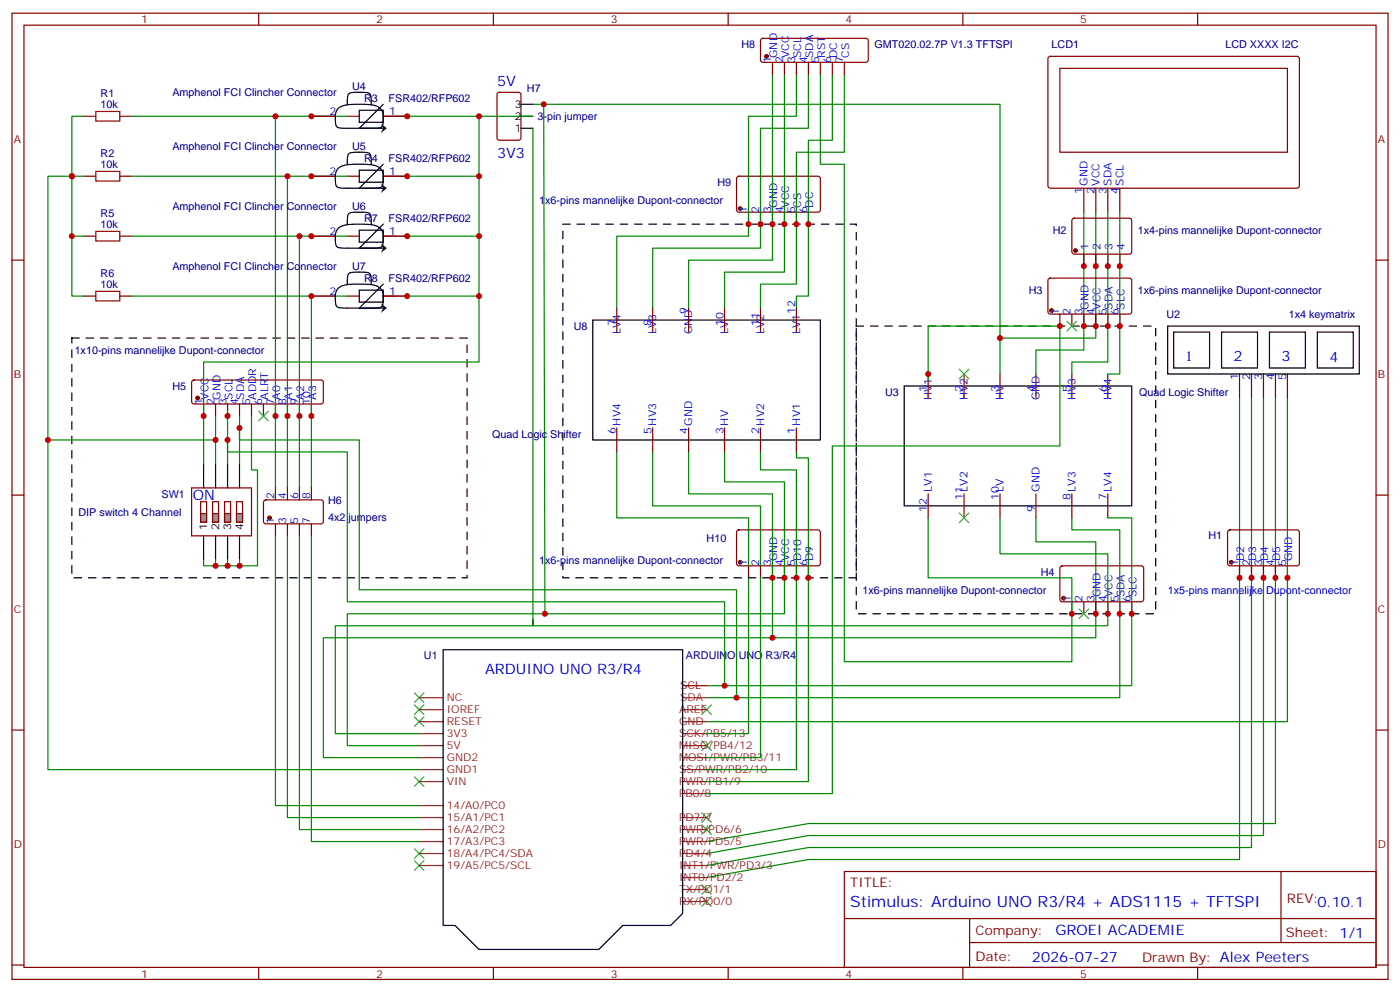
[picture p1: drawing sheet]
<svg xmlns="http://www.w3.org/2000/svg" width="412mm" height="292mm" viewBox="0 0 412 292" stroke-linecap="round" stroke-linejoin="round" font-family="sans-serif">
<g fill="none" stroke="#870000" stroke-width=".35">
<path d="M3.5 3.9h405.4v284.3h-405.4zM7.1 7.4h398.2v277.3h-398.2zM76.2 3.9v3.5M145.3 3.9v3.5M214.5 3.9v3.5M283.6 3.9v3.5M308.9 16.8l.5-.2h72.9l.5 .7-.1 37.7-.6 .4-73-.1-.4-.6v-37.4zM352.8 3.9v3.5M24.7 34.2h3.5M35.3 34.2h3.5M91.7 34.2h7.1M102.3 34.2h3.5"/>
<path d="M112.9 34.2h7M312.2 20.1h67v24.7h-67zM24.7 51.9h3.5M35.3 51.9h3.5M91.7 51.9h7.1M102.3 51.9h3.5M112.9 51.9h7M319.3 55.4v7M322.8 55.4v7M326.3 55.4v7M329.8 55.4v7M3.5 76.6h3.6"/>
<path d="M24.7 69.5h3.5M35.3 69.5h3.5M91.7 69.5h7.1M102.3 69.5h3.5M112.9 69.5h7M316 64.4l.4-.2 16.5 .1 .5 .6-.1 9.5-.6 .4-16.5-.1-.5-.6v-9.2zM319.3 74.8v3.5M322.8 74.8v3.5M326.3 74.8v3.5M329.8 74.8v3.5M405.3 76.6h3.6M24.7 87.1h3.5"/>
<path d="M35.3 87.1h3.5M91.7 87.1h7.1M102.3 87.1h3.5M112.9 87.1h7M308.9 82.1l.5-.3 23.5 .1 .5 .6-.1 9.5-.6 .4h-23.6l-.4-.7v-9.2zM312.2 92.4v3.6M315.7 92.4v3.6M319.3 92.4v3.6M322.8 92.4v3.6M326.3 92.4v3.6M329.8 92.4v3.6M56.7 112l.4-.2h37.4l.5 .2 .2 .5v5.7l-.2 .5-.5 .2h-37.4l-.4-.2-.3-.5v-5.7z"/>
<path d="M60 118.9v3.5M63.5 118.9v3.5M67 118.9v3.5M70.6 118.9v3.5M74.1 118.9v3.5M77.6 118.9v3.5M81.1 118.9v3.5M84.7 118.9v3.5M88.2 118.9v3.5M91.7 118.9v3.5M273.4 110.1v7M284 110.1v7"/>
<path d="M294.6 110.1v7M305.2 110.1v7M315.7 110.1v7M326.3 110.1v7M365.1 110.1v7M368.7 110.1v7M372.2 110.1v7M375.7 110.1v7M379.2 110.1v7M3.5 145.7h3.6M56.4 143.6h17.7v14.1h-17.7zM62.6 147.6h1.8v6h-1.8z"/>
<path d="M273.4 145.3v7.1M284 145.3v7.1M294.6 145.3v7.1M305.2 145.3v7.1M315.7 145.3v7.1M326.3 145.3v7.1M361.8 156.1l.5-.2 20 .1 .5 .6-.1 9.5-.6 .4-20.1-.1-.4-.6v-9.2zM405.3 145.7h3.6M312.4 166.7l.5-.2 23.6 .1 .4 .6-.1 9.5-.6 .4-23.6-.1-.4-.6v-9.2zM315.7 177.1v3.5M319.3 177.1v3.5M322.8 177.1v3.5"/>
<path d="M326.3 177.1v3.5M329.8 177.1v3.5M333.4 177.1v3.5M365.1 166.5v3.5M368.7 166.5v3.5M372.2 166.5v3.5M375.7 166.5v3.5M379.2 166.5v3.5M3.5 214.8h3.6M405.3 214.8h3.6M248.7 256.5h156.6v28.2h-156.6zM377.3 256.5v20.9"/>
<path d="M248.7 270.3h156.5M285.6 277.4h119.6M285.6 270.3v14.1M3.5 284h3.6M76.2 284.7v3.5M145.3 284.7v3.5M214.5 284.7v3.5M283.6 284.7v3.5M352.8 284.7v3.5M405.3 284h3.6"/>
</g>
<path d="M28.2 32.8h7.1v2.8h-7.1zM28.2 50.4h7.1v2.9h-7.1zM28.2 68.1h7.1v2.8h-7.1zM28.2 85.7h7.1v2.8h-7.1z" fill="none" stroke="#a10000" stroke-width=".35"/>
<g fill="none" stroke="#000" stroke-width=".35">
<path d="M99.6 31.9a8.8 8.8 0 0 1 6.2-1.2l3.1 .1a3.6 3.6 0 0 1 4 4.6 1.85 1.85 0 0 1-.5 1.9 1.85 1.85 0 0 1-1.9 .4h-8.2a4.9 4.9 0 0 1-3.1-.4 6.1 6.1 0 0 1 .4-5.4zM102.3 30.7a4.9 4.9 0 0 1 .4-3.1 11 11 0 0 1 6.2 0 4.9 4.9 0 0 1 .5 3.1M105.8 32.5h7.1v3.5h-7.1zM112.9 30.7l-7.1 7h7.1M99.6 49.5a8.8 8.8 0 0 1 6.2-1.2l3.1 .1a3.6 3.6 0 0 1 4 4.6 1.85 1.85 0 0 1-.5 1.9 1.85 1.85 0 0 1-1.9 .5h-8.2a4.9 4.9 0 0 1-3.1-.5 6.1 6.1 0 0 1 .4-5.4zM102.3 48.3a4.9 4.9 0 0 1 .4-3.1 11 11 0 0 1 6.2 0 4.9 4.9 0 0 1 .5 3.1M105.8 50.1h7.1v3.5h-7.1zM112.9 48.3l-7.1 7.1h7.1M99.6 67.2a8.8 8.8 0 0 1 6.2-1.2l3.1 .1a3.6 3.6 0 0 1 4 4.6 1.85 1.85 0 0 1-.5 1.9 1.85 1.85 0 0 1-1.9 .4h-8.2a4.9 4.9 0 0 1-3.1-.4 6.1 6.1 0 0 1 .4-5.4zM102.3 66a4.9 4.9 0 0 1 .4-3.1 11 11 0 0 1 6.2 0 4.9 4.9 0 0 1 .5 3.1M105.8 67.7h7.1v3.6h-7.1zM112.9 66l-7.1 7h7.1"/>
<path d="M99.6 84.8a8.8 8.8 0 0 1 6.2-1.2l3.1 .1a3.6 3.6 0 0 1 4 4.6 1.85 1.85 0 0 1-.5 1.9 1.85 1.85 0 0 1-1.9 .5h-8.2a4.9 4.9 0 0 1-3.1-.5 6.1 6.1 0 0 1 .4-5.4zM102.3 83.6a4.9 4.9 0 0 1 .4-3.1 11 11 0 0 1 6.2 0 4.9 4.9 0 0 1 .5 3.1M105.8 85.4h7.1v3.5h-7.1zM112.9 83.6l-7.1 7.1h7.1M344 96h56.4v14.1h-56.4zM345.7 97.7h10.6v10.6h-10.6zM359.8 97.7h10.6v10.6h-10.6zM373.9 97.7h10.6v10.6h-10.6zM388.1 97.7h10.5v10.6h-10.5zM266.3 113.6h67.1v35.3h-67.1zM60 136.5v7.1M63.5 136.5v7.1"/>
<path d="M67 136.5v7.1M70.6 136.5v7.1M60 157.7v7M63.5 157.7v7M67 157.7v7M70.6 157.7v7M130.5 191.2h70.6v77.6l-3.5 3.5h-14.2l-7 7.1h-35.3l-7-7.1h-3.6z"/>
</g>
<path d="M112.2 36.3l1.7 1.4-1.7 1.5 .7-1.5zM112.2 54l1.7 1.4-1.7 1.4 .7-1.4zM112.2 71.6l1.7 1.4-1.7 1.4 .7-1.4zM112.2 89.3l1.7 1.4-1.7 1.4 .7-1.4z" fill="#000"/>
<g fill="none" stroke="#008700" stroke-width=".35">
<path d="M24.7 34.2h-3.5v52.9h3.5M38.8 34.2h63.5M81.1 34.2v109.4M116.4 34.2h24.7v17.7h-24.7M157 30.7h137.6v79.4M24.7 51.9h-10.6v174.6h109.4M38.8 51.9h63.5M84.7 51.9v91.7M141.1 51.9v17.6M21.2 69.5h3.5M38.8 69.5h63.5M88.2 69.5v74.1"/>
<path d="M116.4 69.5h24.7v17.6h-24.7M319.3 62.4v40.6h-14.1v7.1M322.8 62.4v37.1h-28.2M38.8 87.1h63.5M91.7 87.1v56.5M141.1 87.1v19.4h-81.1v30M365.1 117.1v135.8h-127l-30 5.3M368.7 117.1v132.3h-130.6l-30 5.3M372.2 117.1v128.8h-134.1l-30 5.3M375.7 117.1v125.3h-137.6l-30 5.2M379.2 117.1v95.3h-171.1M63.5 122.4v7.1h-49.4"/>
<path d="M63.5 129.5v7M67 120.6v15.9M70.6 122.4v14.1M74.1 122.4v15.9h1.7v28.2h-15.8v-1.8M305.2 152.4v7.1h17.6v28.2h-227.6v35.3h28.3M315.7 152.4v3.5h14.1v49.4h-121.7M326.3 152.4h7.1v49.4h-125.3"/>
</g>
<path d="M21.2 99.5h116.4v70.5h-116.4zM252.2 96h88.2v84.6h-88.2z" fill="none" stroke="#000" stroke-width=".35" stroke-dasharray="2.1 2.1"/>
<g fill="#870000" stroke="#870000" stroke-width=".35">
<circle cx="362.7" cy="165.5" r=".53"/>
<circle cx="316.8" cy="73.7" r=".53"/>
<circle cx="309.7" cy="91.4" r=".53"/>
<circle cx="313.3" cy="176" r=".53"/>
<circle cx="58.2" cy="117.1" r=".53"/>
</g>
<g fill="none" stroke="#3c3" stroke-width=".35">
<path d="M314.3 94.5l2.8 2.9M317.1 94.5l-2.8 2.9M282.6 108.7l2.8 2.8M285.4 108.7l-2.8 2.8M76.2 121l2.8 2.8M79 121l-2.8 2.8M282.6 151l2.8 2.8M285.4 151l-2.8 2.8M317.9 179.2l2.8 2.8M320.7 179.2l-2.8 2.8M122.1 203.9l2.8 2.8M122.1 207.4l2.8 2.9"/>
<path d="M122.1 211l2.8 2.8M124.9 203.9l-2.8 2.8M124.9 207.4l-2.8 2.9M124.9 211l-2.8 2.8M206.7 207.4l2.8 2.9M206.7 218l2.8 2.8M209.5 207.4l-2.8 2.9M209.5 218l-2.8 2.8M122.1 228.6l2.8 2.8M124.9 228.6l-2.8 2.8M206.7 239.2l2.8 2.8M209.5 239.2l-2.8 2.8"/>
<path d="M122.1 249.8l2.8 2.8M122.1 253.3l2.8 2.8M124.9 249.8l-2.8 2.8M124.9 253.3l-2.8 2.8M206.7 242.7l2.8 2.8M209.5 242.7l-2.8 2.8M206.7 260.3l2.8 2.9M206.7 263.9l2.8 2.8M209.5 260.3l-2.8 2.9M209.5 263.9l-2.8 2.8"/>
</g>
<g fill="none" stroke="#8c2424" stroke-width=".35">
<path d="M123.5 219.4h7M123.5 215.9h7M123.5 212.4h7M123.5 208.8h7M123.5 205.3h7M201.1 219.4h7M201.1 215.9h7M201.1 212.4h7M201.1 208.8h7M123.5 230h7M123.5 226.5h7M123.5 223h7"/>
<path d="M123.5 237.1h7M201.1 233.5h7M201.1 230h7M201.1 226.5h7M201.1 223h7M123.5 254.7h7M123.5 251.2h7M123.5 247.6h7M123.5 244.1h7M123.5 240.6h7M201.1 258.2h7M201.1 254.7h7"/>
<path d="M201.1 251.2h7M201.1 247.6h7M201.1 244.1h7M201.1 240.6h7M201.1 265.3h7M201.1 261.8h7"/>
</g>
<path d="M201.1 205.3h7" fill="none" stroke="#933" stroke-width=".35"/>
<path d="M201.1 201.8h7" fill="none" stroke="#900" stroke-width=".35"/>
<path d="M62.6 151.2h1.8v2.4h-1.8z" fill="#999" stroke="#870000" stroke-width=".35"/>
<path d="M66.1 147.6h1.8v6h-1.8z" fill="none" stroke="#870000" stroke-width=".35"/>
<path d="M66.1 151.2h1.8v2.4h-1.8z" fill="#999" stroke="#870000" stroke-width=".35"/>
<path d="M69.7 147.6h1.7v6h-1.7z" fill="none" stroke="#870000" stroke-width=".35"/>
<path d="M69.7 151.2h1.7v2.4h-1.7z" fill="#999" stroke="#870000" stroke-width=".35"/>
<path d="M59.1 147.6h1.8v6h-1.8z" fill="none" stroke="#870000" stroke-width=".35"/>
<path d="M59.1 151.2h1.8v2.4h-1.8z" fill="#999" stroke="#870000" stroke-width=".35"/>
<g fill="none" stroke="#008700" stroke-width=".35">
<path d="M141.1 34.2h15.9M157 37.7v146.4v-1.7M160.2 30.7l.3 149.9h-58.2v38.8h21.2M227.5 21.9v54.7h-24.7v14.1M231.1 21.9v58.2h-17.7v10.6M234.6 21.9v12.3h-14.1v35.3h-38.8v21.2M238.1 21.9v15.8h-14.1v35.3h-31.7v17.7M241.7 21.9v26.4h7v146.4h67v-24.7h-42.3v-17.6M245.2 21.9v19.4h-7.1v45.8h-3.5v3.6M248.7 21.9v22.9h-14.1v38.8h-10.6v7.1M326.3 62.4v44.1h-10.6v3.6M329.8 62.4v47.7h-3.5"/>
<path d="M273.4 111.8v-15.8h38.8v35.2h-67v102.3h-37.1M67 129.5v3.5h35.3v44.1h111.1v24.7M70.6 125.9v3.6h35.2v44.1h111.2v31.7M181.7 133v19.4h38.8v14.1M192.3 133v15.9h31.7v17.6M202.8 133v12.3h24.7v42.4M213.4 133v8.8h17.7v38.8h-70.6M224 133v5.3h10.6v88.2h-26.5M234.6 133v1.8h3.5v95.2h-30M81.1 157.7v79.4h42.4M84.7 157.7v82.9h38.8M88.2 157.7v86.4h35.3"/>
<path d="M91.7 157.7v89.9h31.8M294.6 152.4v10.6h31.7v21.1h-227.5v31.8h24.7M63.5 164.7v1.8M67 164.7v1.8M70.6 164.7v1.8M220.5 170v45.9h-12.4M224 170v53h-15.9"/>
</g>
<g fill="none" stroke="#870000" stroke-width=".35">
<path d="M224.2 11.5l.5-.2h30.4l.5 .2 .2 .5v5.6l-.3 .5-.4 .2h-30.4l-.5-.2-.2-.5v-5.6zM227.5 18.3v3.6M231.1 18.3v3.6M234.6 18.3v3.6M238.1 18.3v3.6M241.7 18.3v3.6M245.2 18.3v3.6M248.7 18.3v3.6M146.6 27.4l.5-.2h5.7l.6 .4 .1 13-.5 .6-5.9 .1-.6-.5-.1-12.9zM217.2 52.1l.5-.2h23.5l.5 .7-.1 9.4-.7 .4h-23.5l-.4-.7v-9.1zM220.5 62.4v3.6M224 62.4v3.6"/>
<path d="M227.5 62.4v3.6M231.1 62.4v3.6M234.6 62.4v3.6M238.1 62.4v3.6M181.7 90.7v7M192.3 90.7v7M202.8 90.7v7M213.4 90.7v7M224 90.7v7M234.6 90.7v7M181.7 125.9v7.1M192.3 125.9v7.1"/>
<path d="M202.8 125.9v7.1M213.4 125.9v7.1M224 125.9v7.1M234.6 125.9v7.1M77.8 147.3l.5-.2 16.5 .1 .4 .6v5.9l-.7 .5-16.5-.1-.4-.6v-5.7zM81.1 143.6v3.5M81.1 154.2v3.5M84.7 143.6v3.5M84.7 154.2v3.5M88.2 143.6v3.5M88.2 154.2v3.5M91.7 143.6v3.5"/>
<path d="M91.7 154.2v3.5M217.2 156.1l.5-.2 23.5 .1 .5 .6-.1 9.5-.7 .4-23.5-.1-.4-.6v-9.2zM220.5 166.5v3.5M224 166.5v3.5M227.5 166.5v3.5M231.1 166.5v3.5M234.6 166.5v3.5M238.1 166.5v3.5"/>
</g>
<g fill="#870000" stroke="#870000" stroke-width=".35">
<circle cx="79.4" cy="152.4" r=".53"/>
<circle cx="218" cy="61.4" r=".53"/>
<circle cx="218" cy="165.5" r=".53"/>
<circle cx="225.8" cy="16.6" r=".53"/>
</g>
<path d="M153.5 30.7h3.5M153.5 37.7h3.5M153.5 34.2h3.5M174.6 94.2h67.1v35.3h-67.1z" fill="none" stroke="#000" stroke-width=".35"/>
<path d="M165.8 66h86.4v104h-86.4z" fill="none" stroke="#000" stroke-width=".35" stroke-dasharray="2.1 2.1"/>
<g fill="#c00">
<circle cx="379.2" cy="170" r=".88"/>
<circle cx="375.7" cy="170" r=".88"/>
<circle cx="372.2" cy="170" r=".88"/>
<circle cx="368.7" cy="170" r=".88"/>
<circle cx="365.1" cy="170" r=".88"/>
<circle cx="21.2" cy="51.9" r=".88"/>
<circle cx="21.2" cy="69.5" r=".88"/>
<circle cx="88.2" cy="69.5" r=".88"/>
<circle cx="84.7" cy="51.9" r=".88"/>
<circle cx="81.1" cy="34.2" r=".88"/>
<circle cx="14.1" cy="129.5" r=".88"/>
<circle cx="63.5" cy="129.5" r=".88"/>
<circle cx="91.7" cy="87.1" r=".88"/>
<circle cx="319.3" cy="96" r=".88"/>
<circle cx="294.6" cy="99.5" r=".88"/>
<circle cx="70.6" cy="125.9" r=".88"/>
<circle cx="217" cy="205.3" r=".88"/>
<circle cx="67" cy="129.5" r=".88"/>
<circle cx="213.4" cy="201.8" r=".88"/>
<circle cx="63.5" cy="166.5" r=".88"/>
<circle cx="70.6" cy="166.5" r=".88"/>
<circle cx="67" cy="166.5" r=".88"/>
<circle cx="91.7" cy="122.4" r=".88"/>
<circle cx="88.2" cy="122.4" r=".88"/>
<circle cx="84.7" cy="122.4" r=".88"/>
<circle cx="81.1" cy="122.4" r=".88"/>
<circle cx="67" cy="122.4" r=".88"/>
<circle cx="60" cy="122.4" r=".88"/>
<circle cx="119.9" cy="87.1" r=".88"/>
<circle cx="119.9" cy="69.5" r=".88"/>
<circle cx="91.7" cy="69.5" r=".88"/>
<circle cx="119.9" cy="51.9" r=".88"/>
<circle cx="91.7" cy="51.9" r=".88"/>
<circle cx="119.9" cy="34.2" r=".88"/>
<circle cx="91.7" cy="34.2" r=".88"/>
<circle cx="141.1" cy="87.1" r=".88"/>
<circle cx="141.1" cy="51.9" r=".88"/>
<circle cx="141.1" cy="69.5" r=".88"/>
<circle cx="141.1" cy="34.2" r=".88"/>
<circle cx="160.2" cy="30.7" r=".88"/>
<circle cx="333.4" cy="180.6" r=".88"/>
<circle cx="329.8" cy="180.6" r=".88"/>
<circle cx="326.3" cy="180.6" r=".88"/>
<circle cx="322.8" cy="180.6" r=".88"/>
<circle cx="234.6" cy="170" r=".88"/>
<circle cx="238.1" cy="170" r=".88"/>
<circle cx="160.5" cy="180.6" r=".88"/>
<circle cx="231.1" cy="170" r=".88"/>
<circle cx="227.5" cy="187.7" r=".88"/>
<circle cx="227.5" cy="170" r=".88"/>
<circle cx="220.5" cy="66" r=".88"/>
<circle cx="224" cy="66" r=".88"/>
<circle cx="227.5" cy="66" r=".88"/>
<circle cx="231.1" cy="66" r=".88"/>
<circle cx="234.6" cy="66" r=".88"/>
<circle cx="238.1" cy="66" r=".88"/>
<circle cx="315.7" cy="180.6" r=".88"/>
<circle cx="312.2" cy="96" r=".88"/>
<circle cx="273.4" cy="110.1" r=".88"/>
<circle cx="326.3" cy="96" r=".88"/>
<circle cx="329.8" cy="96" r=".88"/>
<circle cx="319.3" cy="78.3" r=".88"/>
<circle cx="326.3" cy="78.3" r=".88"/>
<circle cx="329.8" cy="78.3" r=".88"/>
<circle cx="322.8" cy="78.3" r=".88"/>
<circle cx="322.8" cy="96" r=".88"/>
</g>
<text font-size="4.6" fill="#00f" x="250.5" y="267.1">Stimulus: Arduino UNO R3/R4 + ADS1115 + TFTSPI</text>
<g font-size="4.2" fill="#00f">
<text x="146.4" y="25.4">5V</text>
<text x="146.4" y="46.6">3V3</text>
<text x="349.2" y="106.1">1</text>
<text x="363.4" y="106.1">2</text>
<text x="377.5" y="106.1">3</text>
<text x="391.6" y="106.5">4</text>
<text x="56.8" y="147.1">ON</text>
<text x="142.9" y="198.3">ARDUINO UNO R3/R4</text>
<text x="388.1" y="267.1">0.10.1</text>
<text x="310.9" y="275.3">GROEI ACADEMIE</text>
<text x="304" y="283.1">2026-07-27</text>
</g>
<g font-size="3.9" fill="#800">
<text x="250.5" y="261.1">TITLE:</text>
<text x="379.1" y="265.7">REV:</text>
<text x="287.4" y="275.3">Company:</text>
<text x="378.7" y="275.9">Sheet: 1/1</text>
<text x="287.4" y="282.9">Date:</text>
<text x="336.4" y="283">Drawn By: Alex Peeters</text>
</g>
<g font-size="3.2" fill="#800">
<text x="41.6" y="6.9">1</text>
<text x="110.8" y="6.9">2</text>
<text x="179.9" y="6.9">3</text>
<text x="249.1" y="6.9">4</text>
<text x="318.2" y="6.9">5</text>
<text x="4.1" y="42">A</text>
<text x="405.9" y="42">A</text>
<text x="4.1" y="111.1">B</text>
<text x="405.9" y="111.1">B</text>
<text x="4.1" y="180.3">C</text>
<text x="405.9" y="180.3">C</text>
<text x="4.1" y="249.4">D</text>
<text x="405.9" y="249.4">D</text>
<text x="41.6" y="287.7">1</text>
<text x="110.8" y="287.7">2</text>
<text x="179.9" y="287.7">3</text>
<text x="249.1" y="287.7">4</text>
<text x="318.2" y="287.7">5</text>
</g>
<g font-size="3.2" fill="#000080">
<text x="218.4" y="14.2">H8</text>
<text x="257.6" y="14.2">GMT020.02.7P V1.3 TFTSPI</text>
<text x="309.8" y="14.1">LCD1</text>
<text x="361" y="14.1">LCD XXXX I2C</text>
<text x="29.6" y="28.6">R1</text>
<text x="50.8" y="28.2">Amphenol FCI Clincher Connector</text>
<text x="103.7" y="26.5">U4</text>
<text x="155.2" y="27.2">H7</text>
<text x="29.6" y="31.8">10k</text>
<text x="107.3" y="30.1">R3</text>
<text x="114.5" y="30.1">FSR402/RFP602</text>
<text x="158.3" y="35.4">3-pin jumper</text>
<text x="29.6" y="46.2">R2</text>
<text x="50.8" y="44.1">Amphenol FCI Clincher Connector</text>
<text x="103.7" y="44.2">U5</text>
<text x="107.3" y="47.7">R4</text>
<text x="114.5" y="47.7">FSR402/RFP602</text>
<text x="29.6" y="49.4">10k</text>
<text x="211.3" y="54.8">H9</text>
<text x="29.6" y="63.9">R5</text>
<text x="50.8" y="61.7">Amphenol FCI Clincher Connector</text>
<text x="103.7" y="61.8">U6</text>
<text x="107.3" y="65.4">R7</text>
<text x="114.5" y="65.4">FSR402/RFP602</text>
<text x="158.8" y="60">1x6-pins mannelijke Dupont-connector</text>
<text x="29.6" y="67">10k</text>
<text x="310.1" y="68.9">H2</text>
<text x="335.2" y="68.9">1x4-pins mannelijke Dupont-connector</text>
<text x="29.6" y="81.5">R6</text>
<text x="50.8" y="79.4">Amphenol FCI Clincher Connector</text>
<text x="103.7" y="79.4">U7</text>
<text x="107.3" y="83">R8</text>
<text x="114.5" y="83">FSR402/RFP602</text>
<text x="29.6" y="84.7">10k</text>
<text x="303" y="86.5">H3</text>
<text x="335.2" y="86.5">1x6-pins mannelijke Dupont-connector</text>
<text x="343.6" y="93.5">U2</text>
<text x="379.6" y="93.5">1x4 keymatrix</text>
<text x="169" y="97">U8</text>
<text x="22" y="104.1">1x10-pins mannelijke Dupont-connector</text>
<text x="50.8" y="114.8">H5</text>
<text x="260.7" y="116.5">U3</text>
<text x="335.5" y="116.5">Quad Logic Shifter</text>
<text x="145" y="128.8">Quad Logic Shifter</text>
<text x="47.6" y="146.5">SW1</text>
<text x="96.7" y="148.3">H6</text>
<text x="23.1" y="151.8">DIP switch 4 Channel</text>
<text x="96.6" y="153.5">4x2 jumpers</text>
<text x="208.1" y="159.5">H10</text>
<text x="356" y="158.8">H1</text>
<text x="158.8" y="165.9">1x6-pins mannelijke Dupont-connector</text>
<text x="306.6" y="169.4">H4</text>
<text x="254.1" y="174.7">1x6-pins mannelijke Dupont-connector</text>
<text x="124.9" y="194">U1</text>
<text x="202.1" y="194">ARDUINO UNO R3/R4</text>
</g>
<g font-size="3.2" fill="#00f">
<text x="229" y="17" transform="rotate(-90 229 17)">GND</text>
<text x="232.5" y="17" transform="rotate(-90 232.5 17)">VCC</text>
<text x="236" y="17" transform="rotate(-90 236 17)">SCL</text>
<text x="239.5" y="17" transform="rotate(-90 239.5 17)">SDA</text>
<text x="243.1" y="17" transform="rotate(-90 243.1 17)">RST</text>
<text x="246.6" y="17" transform="rotate(-90 246.6 17)">DC</text>
<text x="250.1" y="17" transform="rotate(-90 250.1 17)">CS</text>
<text x="227.2" y="18.5" transform="rotate(-90 227.2 18.5)">1</text>
<text x="230.7" y="18.5" transform="rotate(-90 230.7 18.5)">2</text>
<text x="234.2" y="18.5" transform="rotate(-90 234.2 18.5)">3</text>
<text x="237.8" y="18.5" transform="rotate(-90 237.8 18.5)">4</text>
<text x="241.3" y="18.5" transform="rotate(-90 241.3 18.5)">5</text>
<text x="244.8" y="18.5" transform="rotate(-90 244.8 18.5)">6</text>
<text x="248.4" y="18.5" transform="rotate(-90 248.4 18.5)">7</text>
<text x="97" y="33.9">2</text>
<text x="114.7" y="33.9">1</text>
<text x="97" y="51.5">2</text>
<text x="114.7" y="51.5">1</text>
<text x="318.9" y="57.2" transform="rotate(-90 318.9 57.2)">1</text>
<text x="320.3" y="54.7" transform="rotate(-90 320.3 54.7)">GND</text>
<text x="322.4" y="57.2" transform="rotate(-90 322.4 57.2)">2</text>
<text x="323.8" y="54.7" transform="rotate(-90 323.8 54.7)">VCC</text>
<text x="326" y="57.2" transform="rotate(-90 326 57.2)">3</text>
<text x="327.4" y="54.7" transform="rotate(-90 327.4 54.7)">SDA</text>
<text x="329.5" y="57.2" transform="rotate(-90 329.5 57.2)">4</text>
<text x="330.9" y="54.7" transform="rotate(-90 330.9 54.7)">SCL</text>
<text x="220.1" y="62.6" transform="rotate(-90 220.1 62.6)">1</text>
<text x="223.7" y="62.6" transform="rotate(-90 223.7 62.6)">2</text>
<text x="227.2" y="62.6" transform="rotate(-90 227.2 62.6)">3</text>
<text x="229" y="61.1" transform="rotate(-90 229 61.1)">GND</text>
<text x="230.7" y="62.6" transform="rotate(-90 230.7 62.6)">4</text>
<text x="232.5" y="61.1" transform="rotate(-90 232.5 61.1)">VCC</text>
<text x="234.2" y="62.6" transform="rotate(-90 234.2 62.6)">5</text>
<text x="236" y="61.1" transform="rotate(-90 236 61.1)">CS</text>
<text x="237.8" y="62.6" transform="rotate(-90 237.8 62.6)">6</text>
<text x="239.5" y="61.1" transform="rotate(-90 239.5 61.1)">DC</text>
<text x="97" y="69.1">2</text>
<text x="114.7" y="69.1">1</text>
<text x="320.7" y="73.5" transform="rotate(-90 320.7 73.5)">1</text>
<text x="324.2" y="73.5" transform="rotate(-90 324.2 73.5)">2</text>
<text x="327.7" y="73.5" transform="rotate(-90 327.7 73.5)">3</text>
<text x="331.3" y="73.5" transform="rotate(-90 331.3 73.5)">4</text>
<text x="97" y="86.8">2</text>
<text x="114.7" y="86.8">1</text>
<text x="181.3" y="96" transform="rotate(-90 181.3 96)">7</text>
<text x="191.9" y="96" transform="rotate(-90 191.9 96)">8</text>
<text x="202.5" y="92.4" transform="rotate(-90 202.5 92.4)">9</text>
<text x="213.1" y="96" transform="rotate(-90 213.1 96)">10</text>
<text x="223.7" y="96" transform="rotate(-90 223.7 96)">11</text>
<text x="234.2" y="92.4" transform="rotate(-90 234.2 92.4)">12</text>
<text x="311.9" y="92.6" transform="rotate(-90 311.9 92.6)">1</text>
<text x="315.4" y="92.6" transform="rotate(-90 315.4 92.6)">2</text>
<text x="318.9" y="92.6" transform="rotate(-90 318.9 92.6)">3</text>
<text x="320.7" y="91.1" transform="rotate(-90 320.7 91.1)">GND</text>
<text x="322.4" y="92.6" transform="rotate(-90 322.4 92.6)">4</text>
<text x="324.2" y="91.1" transform="rotate(-90 324.2 91.1)">VCC</text>
<text x="326" y="92.6" transform="rotate(-90 326 92.6)">5</text>
<text x="327.7" y="91.1" transform="rotate(-90 327.7 91.1)">SDA</text>
<text x="329.5" y="92.6" transform="rotate(-90 329.5 92.6)">6</text>
<text x="331.3" y="91.1" transform="rotate(-90 331.3 91.1)">SLC</text>
<text x="182.7" y="98.4" transform="rotate(-90 182.7 98.4)">LV4</text>
<text x="193.3" y="98.4" transform="rotate(-90 193.3 98.4)">LV3</text>
<text x="203.9" y="98.4" transform="rotate(-90 203.9 98.4)">GND</text>
<text x="214.5" y="98.4" transform="rotate(-90 214.5 98.4)">LV</text>
<text x="225.1" y="98.4" transform="rotate(-90 225.1 98.4)">LV2</text>
<text x="235.7" y="98.4" transform="rotate(-90 235.7 98.4)">LV1</text>
<text x="364.8" y="111.8" transform="rotate(-90 364.8 111.8)">1</text>
<text x="368.3" y="111.8" transform="rotate(-90 368.3 111.8)">2</text>
<text x="371.8" y="111.8" transform="rotate(-90 371.8 111.8)">3</text>
<text x="375.4" y="111.8" transform="rotate(-90 375.4 111.8)">4</text>
<text x="378.9" y="111.8" transform="rotate(-90 378.9 111.8)">5</text>
<text x="59.6" y="119.1" transform="rotate(-90 59.6 119.1)">1</text>
<text x="61.4" y="117.6" transform="rotate(-90 61.4 117.6)">VCC</text>
<text x="63.1" y="119.1" transform="rotate(-90 63.1 119.1)">2</text>
<text x="64.9" y="117.6" transform="rotate(-90 64.9 117.6)">GND</text>
<text x="66.7" y="119.1" transform="rotate(-90 66.7 119.1)">3</text>
<text x="68.4" y="117.6" transform="rotate(-90 68.4 117.6)">SCL</text>
<text x="70.2" y="119.1" transform="rotate(-90 70.2 119.1)">4</text>
<text x="72" y="117.6" transform="rotate(-90 72 117.6)">SDA</text>
<text x="73.7" y="119.1" transform="rotate(-90 73.7 119.1)">5</text>
<text x="75.5" y="117.6" transform="rotate(-90 75.5 117.6)">ADDR</text>
<text x="77.3" y="119.1" transform="rotate(-90 77.3 119.1)">6</text>
<text x="79" y="117.6" transform="rotate(-90 79 117.6)">ALRT</text>
<text x="80.8" y="119.1" transform="rotate(-90 80.8 119.1)">7</text>
<text x="82.5" y="117.6" transform="rotate(-90 82.5 117.6)">A0</text>
<text x="84.3" y="119.1" transform="rotate(-90 84.3 119.1)">8</text>
<text x="86.1" y="117.6" transform="rotate(-90 86.1 117.6)">A1</text>
<text x="87.8" y="119.1" transform="rotate(-90 87.8 119.1)">9</text>
<text x="89.6" y="117.6" transform="rotate(-90 89.6 117.6)">A2</text>
<text x="91.4" y="119.1" transform="rotate(-90 91.4 119.1)">10</text>
<text x="93.1" y="117.6" transform="rotate(-90 93.1 117.6)">A3</text>
<text x="273" y="115.4" transform="rotate(-90 273 115.4)">1</text>
<text x="274.5" y="117.8" transform="rotate(-90 274.5 117.8)">HV1</text>
<text x="283.6" y="115.4" transform="rotate(-90 283.6 115.4)">2</text>
<text x="285" y="117.8" transform="rotate(-90 285 117.8)">HV2</text>
<text x="294.2" y="115.4" transform="rotate(-90 294.2 115.4)">3</text>
<text x="295.6" y="117.8" transform="rotate(-90 295.6 117.8)">HV</text>
<text x="304.8" y="115.4" transform="rotate(-90 304.8 115.4)">4</text>
<text x="306.2" y="117.8" transform="rotate(-90 306.2 117.8)">GND</text>
<text x="315.4" y="115.4" transform="rotate(-90 315.4 115.4)">5</text>
<text x="316.8" y="117.8" transform="rotate(-90 316.8 117.8)">HV3</text>
<text x="326" y="115.4" transform="rotate(-90 326 115.4)">6</text>
<text x="327.4" y="117.8" transform="rotate(-90 327.4 117.8)">HV4</text>
<text x="182.7" y="125.2" transform="rotate(-90 182.7 125.2)">HV4</text>
<text x="193.3" y="125.2" transform="rotate(-90 193.3 125.2)">HV3</text>
<text x="203.9" y="125.2" transform="rotate(-90 203.9 125.2)">GND</text>
<text x="214.5" y="125.2" transform="rotate(-90 214.5 125.2)">HV</text>
<text x="225.1" y="125.2" transform="rotate(-90 225.1 125.2)">HV2</text>
<text x="235.7" y="125.2" transform="rotate(-90 235.7 125.2)">HV1</text>
<text x="181.3" y="127.7" transform="rotate(-90 181.3 127.7)">6</text>
<text x="191.9" y="127.7" transform="rotate(-90 191.9 127.7)">5</text>
<text x="202.5" y="127.7" transform="rotate(-90 202.5 127.7)">4</text>
<text x="213.1" y="127.7" transform="rotate(-90 213.1 127.7)">3</text>
<text x="223.7" y="127.7" transform="rotate(-90 223.7 127.7)">2</text>
<text x="234.2" y="127.7" transform="rotate(-90 234.2 127.7)">1</text>
<text x="80.8" y="146.9" transform="rotate(-90 80.8 146.9)">2</text>
<text x="84.3" y="146.9" transform="rotate(-90 84.3 146.9)">4</text>
<text x="87.8" y="146.9" transform="rotate(-90 87.8 146.9)">6</text>
<text x="91.4" y="146.9" transform="rotate(-90 91.4 146.9)">8</text>
<text x="274.5" y="144.6" transform="rotate(-90 274.5 144.6)">LV1</text>
<text x="283.6" y="147.1" transform="rotate(-90 283.6 147.1)">11</text>
<text x="285" y="144.6" transform="rotate(-90 285 144.6)">LV2</text>
<text x="294.2" y="147.1" transform="rotate(-90 294.2 147.1)">10</text>
<text x="295.6" y="144.6" transform="rotate(-90 295.6 144.6)">LV</text>
<text x="306.2" y="144.6" transform="rotate(-90 306.2 144.6)">GND</text>
<text x="315.4" y="147.1" transform="rotate(-90 315.4 147.1)">8</text>
<text x="316.8" y="144.6" transform="rotate(-90 316.8 144.6)">LV3</text>
<text x="326" y="147.1" transform="rotate(-90 326 147.1)">7</text>
<text x="327.4" y="144.6" transform="rotate(-90 327.4 144.6)">LV4</text>
<text x="80.8" y="154.3" transform="rotate(-90 80.8 154.3)">1</text>
<text x="84.3" y="154.3" transform="rotate(-90 84.3 154.3)">3</text>
<text x="87.8" y="154.3" transform="rotate(-90 87.8 154.3)">5</text>
<text x="91.4" y="154.3" transform="rotate(-90 91.4 154.3)">7</text>
<text x="273" y="150.6" transform="rotate(-90 273 150.6)">12</text>
<text x="304.8" y="150.6" transform="rotate(-90 304.8 150.6)">9</text>
<text x="220.1" y="166.7" transform="rotate(-90 220.1 166.7)">1</text>
<text x="223.7" y="166.7" transform="rotate(-90 223.7 166.7)">2</text>
<text x="227.2" y="166.7" transform="rotate(-90 227.2 166.7)">3</text>
<text x="229" y="165.2" transform="rotate(-90 229 165.2)">GND</text>
<text x="230.7" y="166.7" transform="rotate(-90 230.7 166.7)">4</text>
<text x="232.5" y="165.2" transform="rotate(-90 232.5 165.2)">VCC</text>
<text x="234.2" y="166.7" transform="rotate(-90 234.2 166.7)">5</text>
<text x="236" y="165.2" transform="rotate(-90 236 165.2)">D10</text>
<text x="237.8" y="166.7" transform="rotate(-90 237.8 166.7)">6</text>
<text x="239.5" y="165.2" transform="rotate(-90 239.5 165.2)">D9</text>
<text x="364.8" y="166.7" transform="rotate(-90 364.8 166.7)">1</text>
<text x="366.5" y="165.2" transform="rotate(-90 366.5 165.2)">D2</text>
<text x="368.3" y="166.7" transform="rotate(-90 368.3 166.7)">2</text>
<text x="370.1" y="165.2" transform="rotate(-90 370.1 165.2)">D3</text>
<text x="371.8" y="166.7" transform="rotate(-90 371.8 166.7)">3</text>
<text x="373.6" y="165.2" transform="rotate(-90 373.6 165.2)">D4</text>
<text x="375.4" y="166.7" transform="rotate(-90 375.4 166.7)">4</text>
<text x="377.1" y="165.2" transform="rotate(-90 377.1 165.2)">D5</text>
<text x="378.9" y="166.7" transform="rotate(-90 378.9 166.7)">5</text>
<text x="380.6" y="165.2" transform="rotate(-90 380.6 165.2)">GND</text>
<text x="315.4" y="177.3" transform="rotate(-90 315.4 177.3)">1</text>
<text x="318.9" y="177.3" transform="rotate(-90 318.9 177.3)">2</text>
<text x="322.4" y="177.3" transform="rotate(-90 322.4 177.3)">3</text>
<text x="324.2" y="175.8" transform="rotate(-90 324.2 175.8)">GND</text>
<text x="326" y="177.3" transform="rotate(-90 326 177.3)">4</text>
<text x="327.7" y="175.8" transform="rotate(-90 327.7 175.8)">VCC</text>
<text x="329.5" y="177.3" transform="rotate(-90 329.5 177.3)">5</text>
<text x="331.3" y="175.8" transform="rotate(-90 331.3 175.8)">SDA</text>
<text x="333" y="177.3" transform="rotate(-90 333 177.3)">6</text>
<text x="334.8" y="175.8" transform="rotate(-90 334.8 175.8)">SLC</text>
<text x="344" y="174.7">1x5-pins mannelijke Dupont-connector</text>
</g>
<g font-size="3.2">
<text x="151.7" y="31.8">3</text>
<text x="151.7" y="35.3">2</text>
<text x="151.7" y="38.8">1</text>
<text x="61" y="155.9" transform="rotate(-90 61 155.9)">1</text>
<text x="64.6" y="155.9" transform="rotate(-90 64.6 155.9)">2</text>
<text x="68.1" y="155.9" transform="rotate(-90 68.1 155.9)">3</text>
<text x="71.6" y="155.9" transform="rotate(-90 71.6 155.9)">4</text>
</g>
<text font-size="3.2" fill="#900" x="200.4" y="202.8">SCL</text>
<g font-size="3.2" fill="#8d2323">
<text x="131.6" y="209.9">IOREF</text>
<text x="131.6" y="206.4">NC</text>
<text x="200" y="209.9">AREF</text>
<text x="131.6" y="213.4">RESET</text>
<text x="200" y="213.4">GND</text>
<text x="131.6" y="220.5">5V</text>
<text x="131.6" y="217">3V3</text>
<text x="200" y="220.5">MISO/PB4/12</text>
<text x="200" y="217">SCK/PB5/13</text>
<text x="131.6" y="227.5">GND1</text>
<text x="131.6" y="224">GND2</text>
<text x="200" y="227.5">SS/PWR/PB2/10</text>
<text x="200" y="224">MOSI/PWR/PB3/11</text>
<text x="131.6" y="231.1">VIN</text>
<text x="200" y="231.1">PWR/PB1/9</text>
<text x="131.6" y="238.1">14/A0/PC0</text>
<text x="200" y="234.6">PB0/8</text>
<text x="131.6" y="245.2">16/A2/PC2</text>
<text x="131.6" y="241.7">15/A1/PC1</text>
<text x="200" y="245.2">PWR/PD6/6</text>
<text x="200" y="241.7">PD7/7</text>
<text x="131.6" y="248.7">17/A3/PC3</text>
<text x="200" y="248.7">PWR/PD5/5</text>
<text x="131.6" y="255.8">19/A5/PC5/SCL</text>
<text x="131.6" y="252.2">18/A4/PC4/SDA</text>
<text x="200" y="255.8">INT1/PWR/PD3/3</text>
<text x="200" y="252.2">PD4/4</text>
<text x="200" y="262.8">TX/PD1/1</text>
<text x="200" y="259.3">INT0/PD2/2</text>
<text x="200" y="266.3">RX/PD0/0</text>
</g>
<text font-size="3.2" fill="#933" x="200.4" y="206.4">SDA</text>
</svg>
